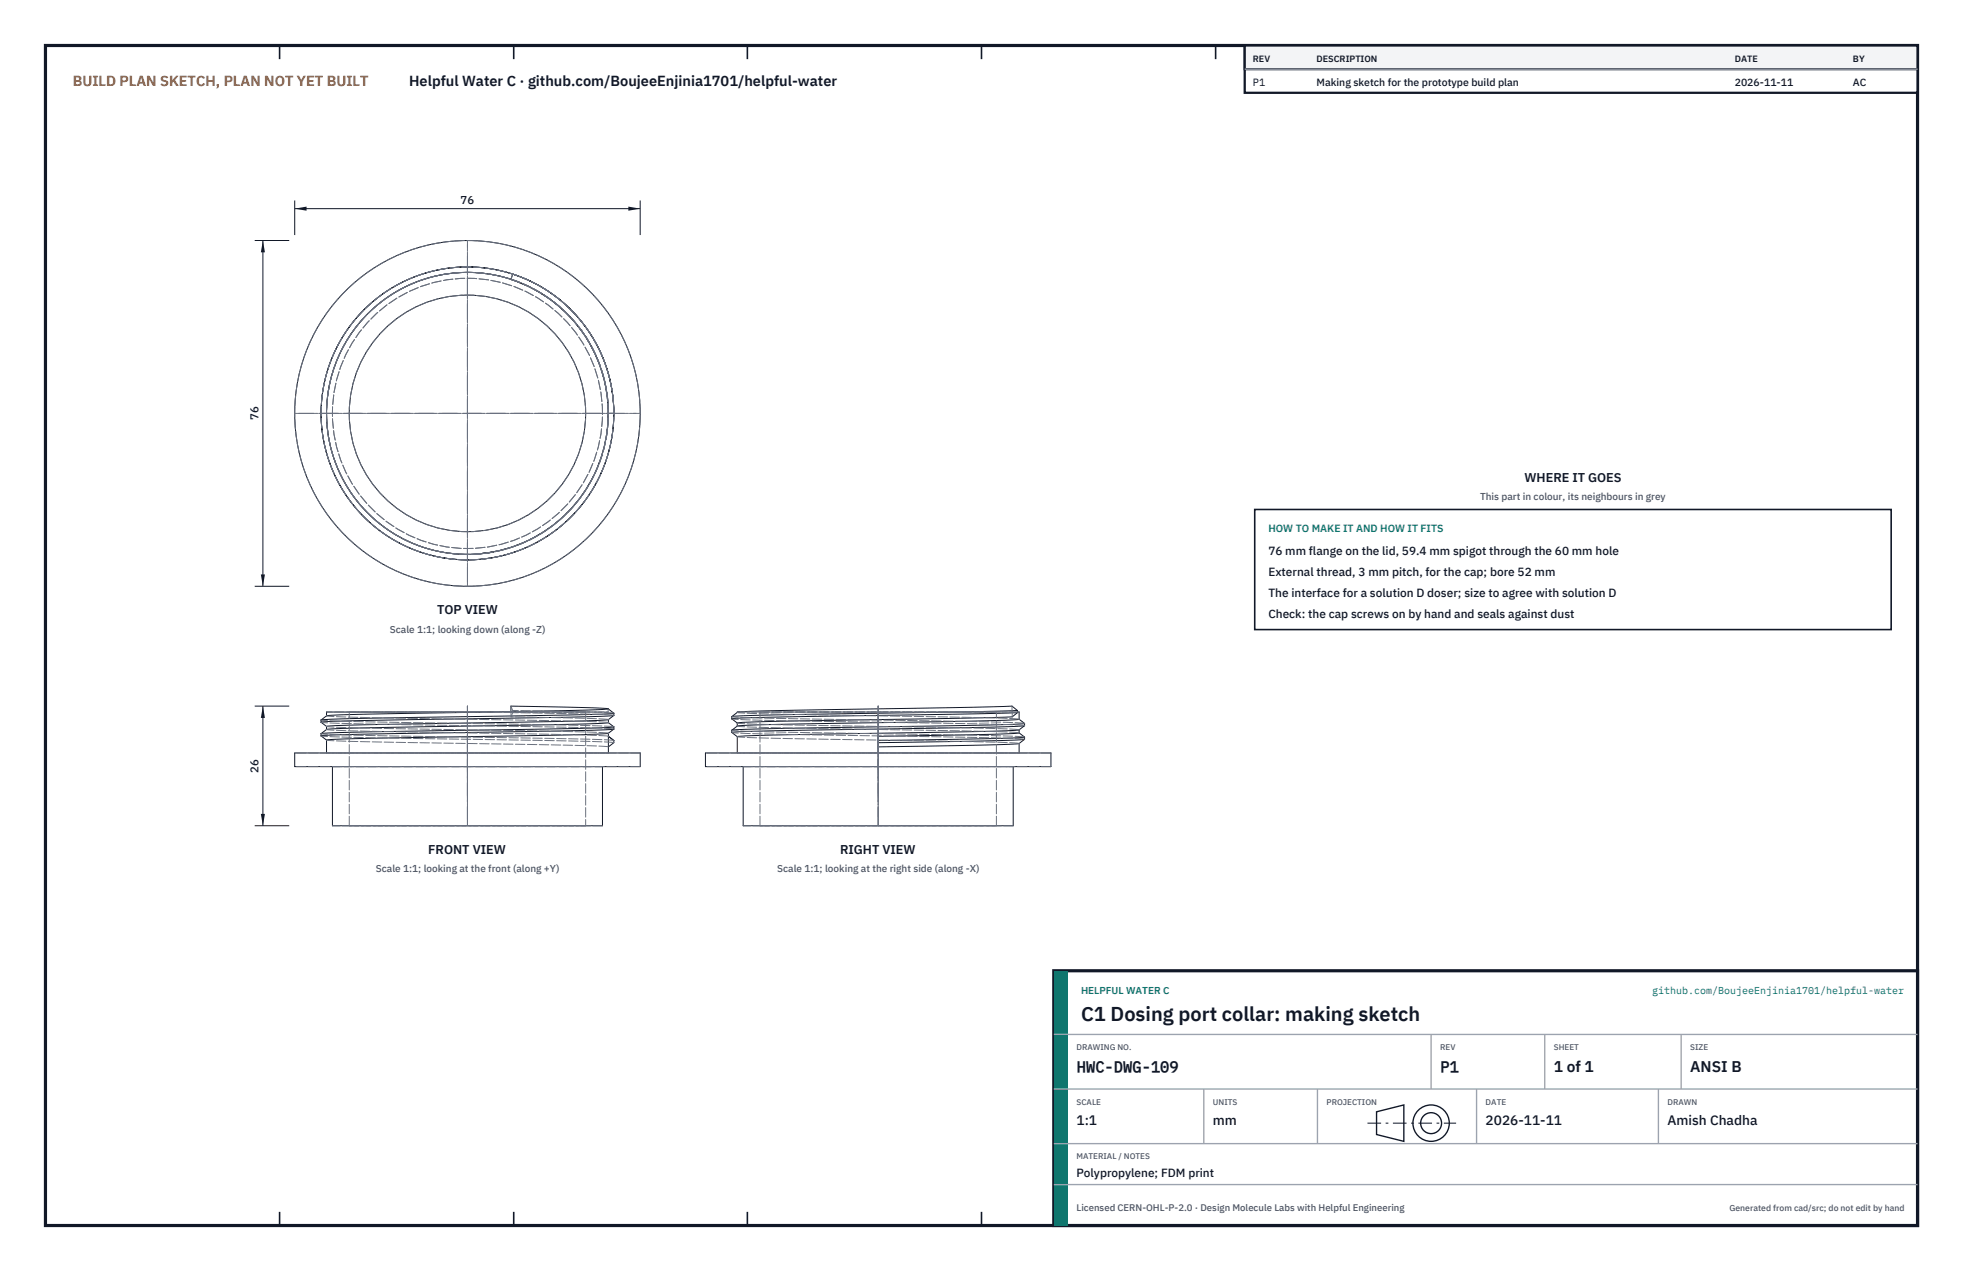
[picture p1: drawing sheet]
<svg xmlns="http://www.w3.org/2000/svg" width="432mm" height="279mm" viewBox="0 0 432 279" stroke-linecap="round" stroke-linejoin="round" font-family="sans-serif">
<path d="M10 10h411.8v259.4h-411.8z" fill="none" stroke="#111827" stroke-width=".7" stroke-linecap="butt"/>
<g fill="none" stroke="#111827" stroke-width=".35">
<path d="M61.5 10v3M113 10v3M164.4 10v3M215.9 10v3M267.4 10v3M318.9 10v3M370.3 10v3M61.5 266.4v3M113 266.4v3M164.4 266.4v3M215.9 266.4v3M267.4 266.4v3"/>
<path d="M318.9 266.4v3M370.3 266.4v3"/>
</g>
<g fill="none" stroke="#111727" stroke-width=".22">
<path d="M112.4 61.4l2.4 1M112.4 61.4l.4-1.1a32.2 32.2 0 0 1 12 54.1 32.2 32.2 0 0 1-53.2-15.7 32.2 32.2 0 0 1 39.5-39 32.2 32.2 0 0 1 14.9 53.5 32.2 32.2 0 0 1-53.9-12.8 32.2 32.2 0 0 1 37.2-41.1 32.2 32.2 0 0 1 25.7 31.6M112.4 61.4a31 31 0 0 1 21.2 32.7 31 31 0 0 1-27.5 27.6M112.4 61.4a31 31 0 0 0-40.5 27.5 31 31 0 0 0 36.6 32.4M112.4 61.4a31 31 0 0 1 16.7 13.1M114.9 62.4h.1M115 62.4h.1M115.4 62.6h.1M115.8 62.8h.1M116.2 63h.1M116.3 63h.1M116.6 63.1h.1"/>
<path d="M116.6 63.2h.1M116.7 63.2h.1M117 63.4h.1M117.1 63.4l.3 .2M117.4 63.6h.1M117.5 63.6l.4 .3M118 63.9h.1M118.1 63.9h.1M118.1 64l.4 .2M118.5 64.2h.1M118.6 64.3h.1M119.1 64.6h.1"/>
<path d="M119.2 64.6h.1M119.3 64.6l.4 .3M119.7 64.9h.1M119.8 65l.4 .3M120.3 65.3l.4 .3M120.8 65.6v.1M120.8 65.7h.1M121 65.8h.1M121 65.9h.1M121.5 66.2h.1M121.6 66.3l.5 .3M122.1 66.6v.1"/>
<path d="M122.3 66.8l.9 .8M123.3 67.6h.1M123.4 67.8h.1M123.5 67.8l.4 .4M124 68.3h.1M124.4 68.6v.1M124.6 68.9h.1M124.6 68.9l.4 .4M125.1 69.4l.4 .4M125.5 69.8v.1M125.8 70.1h.1M125.8 70.2l.4 .4"/>
<path d="M126.3 70.7l.3 .4M126.7 71.1v.1M126.8 71.3h.1M126.8 71.4l.4 .4M127.2 71.8l.4 .5M127.6 72.3v.1M127.8 72.5h.1M127.8 72.6h.1M128 72.9h.1M128.1 73h.1M128.3 73.3h.1M128.3 73.4h.1"/>
<path d="M128.6 73.7h.1M128.8 74.1h.1M128.9 74.1h.1M128.9 74.2h.1M129.1 74.5h.1M129.1 74.5l1.2 2.1M129.3 74.9h.1M129.4 74.9h.1M129.4 75v.1M129.8 75.6h.1M129.8 75.7h.1M129.9 75.8v.1"/>
<path d="M129.9 75.9l.4 .6M130.3 76.5v.1M130.3 76.7l.4 .8M130.5 76.9l1.5 3.5M130.8 77.6h.1M130.8 77.6v.1M131.1 78.2v.1M131.1 78.3h.1M131.2 78.4v.1M131.2 78.5l.3 .7M131.5 79.3l.3 .6M131.8 80h.1"/>
<path d="M131.8 80.1h.1M131.9 80.2h.1M132 80.5l.1 .1M132.1 80.7h.1M132.1 80.8h.1M132.2 81.3h.1M132.3 81.3h.1M132.3 81.4h.1M132.3 81.5l.2 .4M132.4 81.6l.3 1M132.5 82h.1M132.5 82.1l.2 .5"/>
<path d="M132.6 99.3l-.2 .6M132.6 99.3h.1M132.7 82.7h.1M132.7 82.7l.1 .5M132.7 98.9h.1M132.7 98.8h.1M132.8 83.2v.1M132.8 98.4v.1M132.8 83.3h.1M132.9 98.4h.1M132.9 98h.1M133 83.6v.1"/>
<path d="M133 83.9v.1M133 97.9h.1M133 83.7l.2 1.2M133 84h.1M133 84.2l.2 .9M133.1 97.5h.1M133.2 97l-.1 .4M133.2 96.9v.1M133.2 96.6h.1M133.2 84.9h.1M133.3 96.5h.1M133.3 96.4h.1"/>
<path d="M133.3 85.5l.1 .5M133.3 85.3v.2M133.4 95.9h.1M133.4 95.8h.1M133.4 86.1l.1 .5M133.5 95.2h.1M133.5 95.1v.1M133.5 86.6v.1M133.5 86.4l.2 2.1M133.5 86.9h.1M133.5 86.9v.1M133.6 87.5v.5"/>
<path d="M133.6 93.9l-.1 .8M133.6 93.9h.1M133.6 93.8h.1M133.6 88h.1M133.7 88.2v1.2M133.7 93.3h.1M133.7 93.2h.1M133.7 92.5v.1M133.7 92.3v.1M133.7 89.6h.1M133.8 89.8h.1M133.8 91.8h.1"/>
<path d="M133.8 91.2h.1M133.8 91.2v.5M133.8 90.9v.1M133.8 89.6v1.3M113.4 120h-.1M114.7 119.4l-1.2 .5M115.8 119l-1.1 .4M116.7 118.5l-.1 .1M118 117.8l-1.3 .7M118.8 117.4l-.7 .4M118.9 117.3l-.1 .1M119.4 117l-.1 .1"/>
<path d="M121.1 115.8l-1.7 1.2M121.5 115.5l-.1 .1M122.2 115l-.1 .1M123.1 114.3l-.8 .7M123.3 114.1h.1M123.6 113.9h-.1M124 113.5l-.2 .2M124.2 113.3h-.1M124.4 113.1h.1M124.5 113h.1M124.6 112.9h.1M125.5 112l-.9 .9"/>
<path d="M125.6 111.9h-.1M126.2 111.1l-.6 .7M127.2 109.9l-.9 1.1M127.8 109.1l-.1 .1M128.5 108.1l-.6 .9M128.6 108v.1M129.2 107.1l-.1 .1M129.2 107h.1M130.4 104.9l-1.1 2M130.5 104.8h.1M130.6 104.5l-.1 .3M131 103.7l-.1 .1"/>
<path d="M131.4 102.7l-.4 .9M131.5 102.6h.1M131.9 101.4l-.4 1.1M132 101.3h.1M132.3 100.3l-.3 .9M132.3 100.3h.1M132.4 100.2h.1M132.4 100.1h.1M108.5 121.3l-2.4 .4M108.7 121.3l-2.6 .4M108.9 121.2l-.1 .1M109.2 121.2h-.1"/>
<path d="M109.5 121.1h.1M109.8 121h.1M111.1 120.7l-1 .3M112.1 120.4l-.9 .3M112.6 120.2l-.1 .1M70.6 158.8h.1M70.6 158.3v.5M70.6 158.3h.1M70.6 158.8l1.2 .9M71.8 156.5h36.7l-28 .5-8.7 .4zM71.8 159.7v.7M71.8 157.4l-1.2 .9"/>
<path d="M133.8 155.8l-6.2 .3-21.5 .4M133.8 155.8l-5.3-.3-16.1-.3v1.2M133.8 155.8l1.2 1M133.8 158.9l-7.2 .3-45.1 .8-9.7 .4M133.8 158.9l1.2 .9M133.8 158.2v.7M135 157.3l-1.3 .9-2.9 .2-50.1 .9-8.9 .4M135 157.3l-10 .4-46.7 .7-7.7 .4M135 156.8h.1M135 157.3h.1M135 159.8l-7.7 .3-46.3 .8-10.4 .4M135 156.8l-7.5 .3-47 .8-9.9 .4"/>
<path d="M135 156.8v.5M135 159.8v.5M161 158l1.2 .9M161 157.5v.5M161 157.5h.1M162.2 156.5h.5zM162.2 158.9v.7M162.2 159.6l-1.2 .9M162.2 156.6l-1.2 .9M193.2 158.9l-23.6 .4-7.4 .3M193.2 158.2l-23.9 .4-7.1 .3M193.2 158.2v.7"/>
<path d="M223.8 156.5h.4v1.6M223.8 156.7l-1.1 .9-29.5 .6M223.8 156.7l-54.3 1-8.5 .3M223.8 156.2l-54 1-8.8 .3M223.8 156.2l-1.2-1-50.5 1-9.7 .3M223.8 156.2v.5M224.2 158.1l-7.2 .3-23.8 .5M224.2 158.1l1.2 .9M225.4 159.5l-9.9 .4-47 .8-7.5 .3M225.4 159h.1M225.4 159.5l-1.2 .9M225.4 159.5h.1"/>
<path d="M225.4 159l-7.7 .4-46.7 .7-10 .4M225.4 159v.5M64.8 165.5h76v3h-76zM70.6 161.8h.1M70.6 161.3v.5M70.6 161.3h.1M70.6 161.8l1.2 .9M71.8 162.7v2.8M71.8 160.4l-1.2 .9M73.1 168.5v13h59.4v-13M133.8 161.2v4.3M133.8 161.9l1.2 .9"/>
<path d="M135 160.3l-1.3 .9-2.7 .2-50.4 .9-8.8 .4M135 160.3l-9.7 .3-47 .8-7.7 .4M135 162.8h.1M135 160.3h.1M135 162.8v.5l-1.2 .9M155.2 165.5h76v3h-76zM161 161h.1M161 160.5v.5M161 160.5h.1M161 161l1.2 .9M162.2 161.9v3.6M163.5 168.5v13h59.4v-13"/>
<path d="M193.2 161.2l-23.8 .4-7.2 .3M193.2 161.2v4.3M224.2 160.4l-7.3 .4-23.7 .4M224.2 163.4l-7.5 .4-23.5 .4M224.2 161.1l-7.1 .3-23.9 .5M224.2 161.1l1.2 .9M224.2 160.4v.7M224.2 163.4v2.1M225.4 162.5l-7.6 .3-24.6 .5M225.4 162.5l-1.2 .9M225.4 162.5h.1M225.4 162l-7.3 .4-24.9 .4"/>
<path d="M225.4 162v.5"/>
<circle cx="102.8" cy="90.9" r="38"/>
<circle cx="102.8" cy="90.9" r="26"/>
</g>
<g fill="none" stroke="#6a7180" stroke-width=".22" stroke-dasharray="2.1 .5">
<path d="M112.4 61.4h.1M112.4 61.4a31 31 0 0 0-39.9 23 31 31 0 0 0 27.1 37.3 31 31 0 0 0 34.2-30.8M112.4 61.4l.4-1.1M114.8 62.4h.1M115 62.4h.1M115.1 62.4l.3 .2M115.4 62.6h.1M115.4 62.6l.4 .2M115.8 62.8h.1M115.9 62.8l.3 .2M116.2 63h.1M116.3 63l.3 .1"/>
<path d="M116.6 63.1v.1M116.6 63.2h.1M116.7 63.2l.3 .2M117 63.4h.1M117.1 63.4h.1M117.4 63.6h.1M117.9 63.9h.1M118 63.9h.1M118.1 63.9v.1M118.5 64.2h.1M118.6 64.2v.1M118.6 64.3l.5 .3"/>
<path d="M119.1 64.6h.1M119.2 64.6h.1M119.3 64.7h.1M119.7 64.9h.1M119.7 64.9l.1 .1M119.8 65h.1M120.2 65.3h.1M120.7 65.6h.1M120.8 65.7h.1M120.8 65.7l.2 .1M121 65.8v.1M121.1 65.9l.4 .3"/>
<path d="M121.5 66.2l.1 .1M122.1 66.6h.1M122.1 66.7l.2 .1M122.3 66.8h.1M123.2 67.6h.1M123.3 67.6l.1 .2M123.4 67.8h.1M123.9 68.2l.1 .1M124 68.3l.4 .3M124.4 68.7h.1M124.4 68.7l.2 .2M124.6 68.9h.1"/>
<path d="M125 69.3l.1 .1M125.5 69.8h.1M125.5 69.9l.3 .2M125.8 70.1v.1M126.2 70.6l.1 .1M126.6 71.1h.1M126.7 71.2l.1 .1M126.8 71.3v.1M127.2 71.8h.1M127.6 72.3h.1M127.6 72.4l.2 .1M127.8 72.5h.1"/>
<path d="M127.8 72.5v.1M127.8 72.6l.2 .3M128 72.9l.1 .1M128.1 73l.2 .3M128.3 73.3v.1M128.4 73.4l.2 .3M128.6 73.7h.1M128.6 73.7l.2 .4M128.8 74.1h.1M128.9 74.1v.1M128.9 74.2l.2 .3M128.9 74.2h.1"/>
<path d="M129.1 74.5h.1M129.1 74.5l.2 .4M129.3 74.9h.1M129.4 74.9v.1M129.4 75.1l.4 .5M129.8 75.6v.1M129.8 75.7l.1 .1M129.9 75.9h.1M130.3 76.5h.1M130.3 76.6v.1M130.5 76.9l-.2-.3M130.6 77h-.1"/>
<path d="M130.6 77.3h.1M130.7 77.4h.1M130.7 77.5l.1 .1M130.8 77.6h.1M130.8 77.7l.3 .5M131.1 78.3h.1M131.1 78.3l.1 .1M131.2 78.5h.1M131.5 79.2v.1M131.8 79.9v.1M131.8 80v.1M131.9 80.1v.1"/>
<path d="M131.9 80.2l.2 .5M132 80.5v-.1M132.1 80.7v.1M132.1 80.8l.1 .5M132.2 81.3h.1M132.3 81.3v.1M132.3 81.4v.1M132.4 81.6l-.3-1M132.4 99.9v.2M132.5 81.9v.1M132.5 81.8h.1M132.5 82v.1"/>
<path d="M132.6 99.3h.1M132.6 82.6h.1M132.7 82.6v.1M132.7 82.7h.1M132.7 82.5h.1M132.7 98.9l-.1 .4M132.7 98.8v.1M132.8 83.2h.1M132.8 83.3h.1M132.8 98.5l-.1 .3M132.8 83.3l.2 .6M132.9 98.4h-.1"/>
<path d="M132.9 98v.4M133 83.6l-.3-1M133 97.9l-.1 .1M133 84h.1M133 83.7h.1M133 84v.2M133.1 97.5l-.1 .4M133.1 97.4v.1M133.1 97.4h.1M133.2 97h.1M133.2 85.1l.1 .2M133.2 96.6v.3"/>
<path d="M133.2 84.9h.1M133.3 96.5l-.1 .1M133.3 96.5h.1M133.3 96.4v.1M133.3 85.3h.1M133.3 85.5h.1M133.3 85.3l-.1-.4M133.4 95.9l-.1 .5M133.4 95.8v.1M133.4 86v.1M133.5 95.2l-.1 .6M133.5 95.2h.1"/>
<path d="M133.5 86.6h.1M133.5 86.7v.2M133.5 86.4l-.2-1.1M133.5 86.9h.1M133.5 86.5h.1M133.5 87l.1 .5M133.5 94.7v.4M133.6 94.6h.1M133.6 94.5v.1M133.6 94.5h.1M133.6 93.9h.1M133.6 93.8v.1"/>
<path d="M133.6 88h.1M133.6 88l.1 .2M133.7 88.3h.1M133.7 93.3l-.1 .5M133.7 93.2v.1M133.7 88.8h.1M133.7 92.6v.6M133.7 92.5v.1M133.7 89.3v.1M133.7 92.4v.1M133.7 89.4v.2M133.7 89.6l.1 .2"/>
<path d="M133.8 89.8v1.1M133.8 91.8l-.1 .5M133.8 91.7v.1M133.8 91.2h.1M133.8 90.9v.1M133.8 91v.2M133.8 89.6l-.1-1.1M133.8 90.9a31 31 0 0 0-21.4-29.5M133.8 90.9a31 31 0 0 0-45.8-27.2 31 31 0 0 0-2 53.2 31 31 0 0 0 47.7-23.7l.1-2.3M133.8 90.9a31 31 0 0 0-45.9-27.2 31 31 0 0 0-1.7 53.4 31 31 0 0 0 47.6-24.3v-1.9M133.8 90.9h1.2M135 90.9h-1.2"/>
<path d="M135 90.9a32.2 32.2 0 0 0-47.7-28.2 32.2 32.2 0 0 0-1.6 55.4 32.2 32.2 0 0 0 49.3-25.4 32.2 32.2 0 0 0-46.2-30.8 32.2 32.2 0 0 0-4.6 55.3 32.2 32.2 0 0 0 50.6-22.7 32.2 32.2 0 0 0-22-34.2M113.3 120l-.7 .2M113.5 119.9l-.1 .1M114.5 119.6h.1M114.7 119.4h.1M116.6 118.6l-.8 .4M116.7 118.5h.1M118.1 117.8h-.1M118.8 117.4h.1M118.9 117.3l-.1 .1M119.3 117.1l-.4 .2M119.4 117h.1"/>
<path d="M121.4 115.6l-.3 .2M122.1 115.1l-.6 .4M122.3 115h-.1M123.3 114.1l-.2 .2M123.5 113.9l-.2 .2M123.8 113.7l-.2 .2M124.1 113.3l-.1 .2M124.4 113.1l-.2 .2M124.5 113l-.1 .1M124.6 112.9l-.1 .1M124.6 112.9h.1M124.6 112.8h.1"/>
<path d="M125.5 111.9v.1M125.6 111.8v.1M126.3 111l-.1 .1M127.7 109.2l-.5 .7M127.9 109l-.1 .1M128.6 108.1h-.1M129.1 107.2l-.5 .8M129.2 107v.1M129.3 106.9l-.1 .1M130.5 104.8l-.1 .1M130.5 104.8h.1M130.5 104.7h.1"/>
<path d="M130.9 103.8l-.3 .7M131 103.6v.1M131.5 102.6l-.1 .1M131.5 102.5v.1M132 101.3l-.1 .1M132 101.2v.1M132.3 100.3h.1M132.4 100.2l-.1 .1M132.4 100.1v.1M108.8 121.3h-.1M109.1 121.2h-.2M109.5 121.1l-.3 .1"/>
<path d="M109.8 121l-.3 .1M110.1 121h-.3M111.2 120.7h-.1M112.5 120.3l-.4 .1M71.8 157.4h.1M71.8 159.7h.1M76.8 156.5h52M106.1 156.5h2.4M112.4 156.5h21.4M112.4 156.4v.1M112.4 156.5h.1M112.4 156.5h-40.6"/>
<path d="M112.4 157.6v-1.1M112.4 157.6l.4-.9M112.8 156.7v-.5M112.8 156.2l-.4-1M128.8 156.5v25M128.8 156.5h-52M133.8 156.5h-27.7M133.8 155.8v.7M133.8 158.9l-9.7-.4-45.2-.8-7.1-.3M133.8 158.2h.1M133.8 158.2l-5.2-.3-16.2-.3M133.8 158.9h.1"/>
<path d="M135 159.8l-9.8-.4-47-.8-7.6-.3M135 156.8l-5.5-.3-16.7-.3M135 157.3l-5.3-.3-16.9-.3M162.2 156.6h.1M162.2 159.6h.1M162.2 158.9h.1M162.4 156.5h.3M167.2 156.5h26M193.2 156.5v25M193.2 156.5h26M219.2 156.5h-52M222.6 156.5h-60.2"/>
<path d="M222.6 155.2v1.3M222.7 156.5h-.1M222.7 156.5h1.1M222.7 157.6v-1.1M224.2 158.1l-9.6-.4-45.4-.8-7-.3M224.2 156.5h-62M224.2 158.1h.1M225.4 159l-10.2-.4-46.5-.7-7.7-.4M225.4 159.5l-7.6-.3-47-.8-9.8-.4M71.8 160.4h.1M71.8 165.5h62M71.8 162.7h.1"/>
<path d="M73.1 168.5h59.4M132.5 168.5h-59.4M133.8 161.9l-9.5-.4-45.5-.8-7-.3M133.8 161.2h.1M133.8 161.9h.1M133.8 161.2l-6.9-.3-45.2-.8-9.9-.4M133.8 164.2l-7.2-.3-44.3-.8-10.5-.4M133.8 165.5h-62M135 162.8l-9.7-.4-47.5-.8-7.2-.3M135 163.3l-7.2-.4-47.4-.8-9.8-.3M135 160.3l-7.7-.4-46.5-.7-10.2-.4M140.8 165.5h-76"/>
<path d="M140.8 168.5h-76M162.2 165.5h31M162.2 161.9h.1M163.5 168.5h29.7M193.2 168.5h29.7M193.2 164.2v-2.3M193.2 165.5h31M222.9 168.5h-59.4M224.2 161.1l-9.7-.4-45.5-.8-6.8-.3M224.2 160.4h.1M224.2 163.4h.1M224.2 161.1h.1"/>
<path d="M224.2 160.4l-6.9-.3-45.4-.8-9.7-.4M224.2 163.4l-7-.3-45.7-.8-9.3-.4M224.2 165.5h-62M225.4 162l-10.1-.4-46.8-.7-7.5-.4M225.4 162.5l-7.7-.3-46.2-.8-10.5-.4M231.2 165.5h-76M231.2 168.5h-76M76.8 181.5h52M76.8 181.5v-25M128.8 181.5h-52M132.5 181.5h-59.4M167.2 181.5h26"/>
<path d="M167.2 181.5v-25M193.2 181.5h26M219.2 181.5h-52M219.2 181.5v-25M222.9 181.5h-59.4"/>
<circle cx="102.8" cy="90.9" r="38"/>
<circle cx="102.8" cy="90.9" r="31"/>
<circle cx="102.8" cy="90.9" r="29.7"/>
<circle cx="102.8" cy="90.9" r="26"/>
</g>
<g fill="none" stroke="#6a7180" stroke-width=".22" stroke-dasharray="4.2 .5 0 .5">
<path d="M64.8 90.9h76M65.7 90.9h74.2M70.3 90.9h65M102.8 128.9v-76M102.8 128v-74.2M102.8 123.4v-65M102.8 175.1v-19.9M102.8 171.4v-16.2M102.8 168.3v-13.1M193.2 175.1v-19.9M193.2 171.4v-16.2M193.2 168.3v-13.1"/>
<path d="M102.8 181.5v-22.7M102.8 181.5v-26.3M102.8 180.1v-24.9M193.2 181.5v-22.7M193.2 181.5v-26.3M193.2 180.1v-24.9"/>
</g>
<path d="M64.8 44.1v7.6M64.8 45.9h76M140.8 44.1v7.6" fill="none" stroke="#111827" stroke-width=".22"/>
<path d="M64.8 45.9l2.6-.5v.9zM138.2 45.4v.9l2.6-.4z" fill="#111827"/>
<path d="M56 52.9h7.6M57.8 52.9v76M56 128.9h7.6" fill="none" stroke="#111827" stroke-width=".22"/>
<path d="M57.8 52.9l-.4 2.6h.9zM57.4 126.3h.9l-.5 2.6z" fill="#111827"/>
<path d="M56 155.2h7.6M57.8 155.2v26.3M56 181.5h7.6" fill="none" stroke="#111827" stroke-width=".22"/>
<path d="M57.8 155.2l-.4 2.6h.9zM57.4 178.9h.9l-.5 2.6z" fill="#111827"/>
<path d="M276 112h140v26.4h-140z" fill="#fff" stroke="#111827" stroke-width=".35"/>
<path d="M273.8 10h148v10.4h-148z" fill="#fff" stroke="#111827" stroke-width=".5"/>
<path d="M273.8 10h148v5.2h-148z" fill="#f3f4f6" stroke="#111827" stroke-width=".5"/>
<path d="M273.8 15.2h148" fill="none" stroke="#9ca3af" stroke-width=".3"/>
<path d="M231.8 213.4h190v56h-190z" fill="#fff" stroke="#111827" stroke-width=".7" stroke-linecap="butt"/>
<path d="M231.8 213.4h3v56h-3z" fill="#0f766e"/>
<path d="M231.8 227.4h190M231.8 239.4h190M264.8 239.4v12M289.8 239.4v12M314.8 227.4v12M324.8 239.4v12M339.8 227.4v12M364.8 239.4v12M369.8 227.4v12M231.8 251.4h190M231.8 260.4h190" fill="none" stroke="#9ca3af" stroke-width=".3"/>
<g fill="none" stroke="#111827" stroke-width=".3">
<path d="M302.8 244.4l6-1.5v8l-6-1.5z"/>
<circle cx="314.8" cy="246.9" r="4"/>
<circle cx="314.8" cy="246.9" r="2.3"/>
</g>
<path d="M300.8 246.9h19.5" fill="none" stroke="#111827" stroke-width=".22" stroke-dasharray="3 1 .6 1" stroke-linecap="butt"/>
<text font-size="4.4" fill="#111827" x="237.8" y="224.4">C1 Dosing port collar: making sketch</text>
<g font-size="3.4" fill="#111827">
<text x="236.8" y="235.6">HWC-DWG-109</text>
<text x="316.8" y="235.6">P1</text>
<text x="341.8" y="235.6">1 of 1</text>
<text x="371.8" y="235.6">ANSI B</text>
</g>
<text font-size="3.2" fill="#b45309" x="16" y="19">BUILD PLAN SKETCH, PLAN NOT YET BUILT</text>
<text font-size="3.2" fill="#111827" x="90" y="19">Helpful Water C · github.com/BoujeeEnjinia1701/helpful-water</text>
<g font-size="3" fill="#111827">
<text x="236.8" y="247.2">1:1</text>
<text x="266.8" y="247.2">mm</text>
<text x="326.8" y="247.2">2026-11-11</text>
<text x="366.8" y="247.2">Amish Chadha</text>
</g>
<g font-size="2.8" fill="#111827">
<text x="335.3" y="106">WHERE IT GOES</text>
<text x="96.1" y="135.1">TOP VIEW</text>
<text x="94.2" y="187.7">FRONT VIEW</text>
<text x="184.8" y="187.7">RIGHT VIEW</text>
</g>
<g font-size="2.6" fill="#111827">
<text x="279" y="122">76 mm flange on the lid, 59.4 mm spigot through the 60 mm hole</text>
<text x="279" y="126.6">External thread, 3 mm pitch, for the cap; bore 52 mm</text>
<text x="279" y="131.2">The interface for a solution D doser; size to agree with solution D</text>
<text x="279" y="135.8">Check: the cap screws on by hand and seals against dust</text>
<text x="236.8" y="258.8">Polypropylene; FDM print</text>
</g>
<g font-size="2.5" fill="#111827">
<text x="101.3" y="44.9">76</text>
<text x="56.8" y="92.4" transform="rotate(-90 56.8 92.4)">76</text>
<text x="56.8" y="169.9" transform="rotate(-90 56.8 169.9)">26</text>
</g>
<g font-size="2.3" fill="#111827">
<text x="275.6" y="18.8">P1</text>
<text x="289.6" y="18.8">Making sketch for the prototype build plan</text>
<text x="381.6" y="18.8">2026-11-11</text>
<text x="407.6" y="18.8">AC</text>
</g>
<text font-size="2.3" fill="#0f766e" x="279" y="117">HOW TO MAKE IT AND HOW IT FITS</text>
<g font-size="2.2" fill="#4b5563">
<text x="325.6" y="110">This part in colour, its neighbours in grey</text>
<text x="85.7" y="139">Scale 1:1; looking down (along -Z)</text>
<text x="82.7" y="191.7">Scale 1:1; looking at the front (along +Y)</text>
<text x="171" y="191.7">Scale 1:1; looking at the right side (along -X)</text>
</g>
<g font-size="2.2" fill="#0f766e">
<text x="237.8" y="218.4">HELPFUL WATER C</text>
<text x="363.4" y="218.4">github.com/BoujeeEnjinia1701/helpful-water</text>
</g>
<text font-size="2.1" fill="#4b5563" x="236.8" y="266.2">Licensed CERN-OHL-P-2.0 · Design Molecule Labs with Helpful Engineering</text>
<g font-size="2" fill="#111827">
<text x="275.6" y="13.6">REV</text>
<text x="289.6" y="13.6">DESCRIPTION</text>
<text x="381.6" y="13.6">DATE</text>
<text x="407.6" y="13.6">BY</text>
</g>
<text font-size="1.9" fill="#4b5563" x="380.4" y="266.2">Generated from cad/src; do not edit by hand</text>
<g font-size="1.8" fill="#4b5563">
<text x="236.8" y="230.8">DRAWING NO.</text>
<text x="316.8" y="230.8">REV</text>
<text x="341.8" y="230.8">SHEET</text>
<text x="371.8" y="230.8">SIZE</text>
<text x="236.8" y="242.8">SCALE</text>
<text x="266.8" y="242.8">UNITS</text>
<text x="291.8" y="242.8">PROJECTION</text>
<text x="326.8" y="242.8">DATE</text>
<text x="366.8" y="242.8">DRAWN</text>
<text x="236.8" y="254.8">MATERIAL / NOTES</text>
</g>
</svg>
